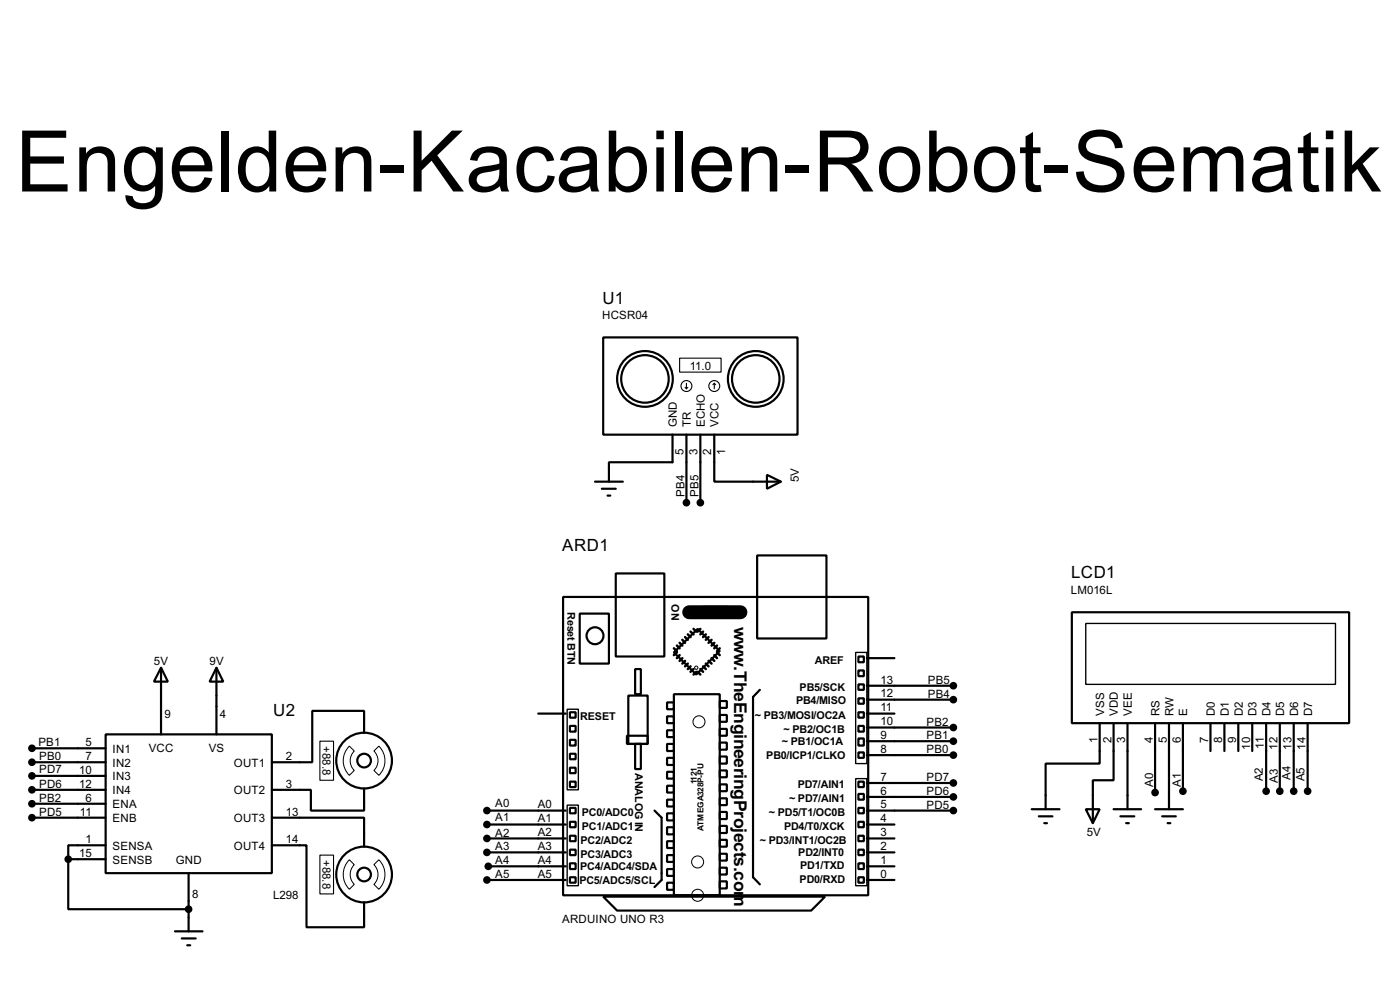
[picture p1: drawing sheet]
<svg xmlns="http://www.w3.org/2000/svg" width="256mm" height="180mm" viewBox="0 0 256 180" stroke-linecap="round" stroke-linejoin="round" font-family="sans-serif">
<g fill="none" stroke="#000" stroke-width=".4">
<path d="M110.5 61.8h35.6v17.8h-35.6zM123.2 79.6v5h-11.6v3.6M125.8 79.6v12.4M128.3 79.6v12.4M130.9 79.6v8.6h12.2M109 88.2h5.1M110.3 89.5h2.5M111.3 90.7h.5M140.5 86.9l2.6 1.3-2.6 1.3zM103.2 109.3h55.9v54.6h-55.9zM106.2 112.3h5.4v9.2h-5.4zM112.8 105h8.9v15.2h-8.9z"/>
<path d="M123.5 119.4l4.3-4.3 4.1 4.1-4.3 4.3zM128.8 111.1h4.6v2h-4.6zM138.7 101.7h12.7v15.2h-12.7zM196.4 112.1h50.8v20.3h-50.8zM5.9 137h13.5M5.9 139.5h13.5M19.4 134.4h30.4v25.4h-30.4zM29.5 122.2l1.3 2.6h-2.6zM29.5 122.2v12.2M39.7 122.2l1.2 2.6h-2.5zM39.7 122.2v12.2M66.7 134.2v-4.1h-9.5v9.4h-7.4"/>
<path d="M98.6 130.6h5.1M104.4 132.9h1.1v1h-1.1zM104.4 138h1.1v1h-1.1zM104.4 135.4h1.1v1.1h-1.1zM104.4 130.4h1.1v1h-1.1zM114.9 134.7h3.8v1.5h-3.8zM115.1 127.3h3.6v8.9h-3.6zM116.4 122.5h1v4.6h-1zM116.4 136.2h1v4.6h-1zM122.2 128.6h1.3v1.2h-1.3zM122.2 131.1h1.3v1.3h-1.3zM122.2 133.7h1.3v1.2h-1.3z"/>
<path d="M122.2 136.2h1.3v1.3h-1.3zM122.2 138.7h1.3v1.3h-1.3zM123.5 127.1h8.4v36.8h-8.4zM131.9 128.3h1.3v1.3h-1.3zM131.9 130.9h1.3v1.2h-1.3zM131.9 133.4h1.3v1.3h-1.3zM131.9 135.9h1.3v1.3h-1.3zM131.9 138.5h1.3v1.3h-1.3zM139.2 126.3l-1.2 1.3v33l1.2 1.3M157.3 120.2h1v1h-1zM157.3 125.3h1v1h-1zM157.3 127.8h1v1h-1z"/>
<path d="M157.3 130.4h1v1h-1zM157.3 132.9h1v1h-1zM157.3 135.2h1v1.3h-1zM157.3 122.7h1v1.1h-1zM157.3 137.7h1v1h-1zM158.8 133.2h15.9M158.8 135.7h15.9M158.8 138.2h15.9M158.8 128.1h15.9M158.8 125.5h15.9M158.8 130.6h5.1M158.8 120.5h5.1"/>
<path d="M201.5 132.4v7.4h-9.9v8.3M204 132.4v10.4h-3.8v7.9M206.6 132.4v15.7M211.6 132.4v12.7M214.2 132.4v15.7M216.7 132.4v12.4M221.8 132.4v5.1M224.3 132.4v5.1M226.9 132.4v5.1M229.4 132.4v5.1M232 132.4v12.4M234.5 132.4v12.4"/>
<path d="M237 132.4v12.4M239.6 132.4v12.4M5.9 147.1h13.5M5.9 142h13.5M5.9 144.6h13.5M5.9 149.7h13.5M12.5 157.3v9.1h22.1M12.5 157.3h6.9M19.4 154.7h-6.9v2.6M34.6 159.8v10.7M49.8 149.7h16.9v5.3M49.8 154.7h6.4v15h10.5v-4.5"/>
<path d="M66.7 144.3v4.1h-9.7v-3.8h-7.2M89.2 148.4h14.5M89.2 150.9h14.5M89.2 153.5h14.5M89.2 156h14.5M89.5 158.6h14.2M104.4 143.1h1.1v1h-1.1zM104.4 140.5h1.1v1h-1.1zM104.4 147.9h1.1v1h-1.1zM104.4 150.4h1.1v1h-1.1zM104.4 153h1.1v1h-1.1zM104.4 155.5h1.1v1h-1.1z"/>
<path d="M104.4 158h1.1v1.1h-1.1zM119.9 148.4l1.3 1.3v11.4l-1.3 1.3M122.2 141.3h1.3v1.2h-1.3zM122.2 143.8h1.3v1.3h-1.3zM122.2 146.4h1.3v1.2h-1.3zM122.2 148.9h1.3v1.3h-1.3zM122.2 151.4h1.3v1.3h-1.3zM122.2 154h1.3v1.2h-1.3zM122.2 156.5h1.3v1.3h-1.3zM122.2 159.1h1.3v1.2h-1.3zM131.9 141h1.3v1.3h-1.3zM131.9 143.6h1.3v1.2h-1.3z"/>
<path d="M131.9 146.1h1.3v1.3h-1.3zM131.9 148.6h1.3v1.3h-1.3zM131.9 151.2h1.3v1.3h-1.3zM131.9 153.7h1.3v1.3h-1.3zM131.9 156.3h1.3v1.2h-1.3zM131.9 158.8h1.3v1.3h-1.3zM157.3 143.1h1v1h-1zM157.3 145.3h1v1.1h-1zM157.3 147.9h1v1h-1zM157.3 150.4h1v1h-1zM157.3 153h1v1h-1zM157.3 155.5h1v1h-1z"/>
<path d="M157.3 158h1v1.1h-1zM158.8 148.4h15.9M158.8 150.9h5.1M158.8 153.5h5.1M158.8 156h5.1M158.8 158.6h5.1M158.8 145.9h15.9M158.8 143.3h15.9M189 148.1h5.1M190.3 149.4h2.5M191.3 150.7h.5M198.9 148.1h2.6l-1.3 2.6z"/>
<path d="M204 148.1h5.1M205.3 149.4h2.5M206.3 150.7h.5M211.6 148.1h5.1M212.9 149.4h2.5M213.9 150.7h.5M32.1 170.5h5M33.3 171.8h2.6M34.3 173h.6M89.2 161.1h14.5M104.4 160.6h1.1v1h-1.1zM110.5 164.1h40.7l-2.6 2.6h-35.5z"/>
<path d="M122.2 161.6h1.3v1.3h-1.3zM131.9 161.3h1.3v1.3h-1.3zM157.3 160.6h1v1h-1zM158.8 161.1h5.1"/>
<circle cx="118.1" cy="69.4" r="5.1"/>
<circle cx="118.1" cy="69.4" r="4.4"/>
<circle cx="138.4" cy="69.4" r="5.1"/>
<circle cx="138.4" cy="69.4" r="4.4"/>
<circle cx="109" cy="116.4" r="1.55"/>
<circle cx="66.7" cy="139.2" r="5.1"/>
<circle cx="66.7" cy="139.2" r="1.25"/>
<circle cx="66.7" cy="160.1" r="5.1"/>
<circle cx="66.7" cy="160.1" r="1.25"/>
</g>
<path d="M126.3 112.1h9.4" fill="none" stroke="#000" stroke-width="2.6"/>
<g fill="none" stroke="#000" stroke-width=".45">
<path d="M123.5 118.7l.5 .5M124 118.2l.5 .5M124 119.4l-.5 .5M124.5 117.7l.5 .5M124.5 119.9l-.5 .6M125 117.1l.5 .6M125.5 116.6l.5 .5M126 116.1l.5 .5M126.5 115.6l.6 .5M127.1 115.1l.5 .5M128.3 115.1l-.5 .5M128.8 115.6l-.5 .5"/>
<path d="M129.3 116.1l-.5 .5M129.8 116.6l-.5 .5M130.4 117.1l-.6 .6M130.9 119.9l.5 .6M130.9 117.7l-.5 .5M131.4 119.4l.5 .5M131.4 118.2l-.5 .5M131.9 118.7l-.5 .5M125 120.5l-.5 .5M125.5 121l-.5 .5M126 121.5l-.5 .5M126.5 122l-.5 .5"/>
<path d="M127.1 122.5l-.6 .5M127.6 123l-.5 .5M127.8 123l.5 .5M128.3 122.5l.5 .5M128.8 122l.5 .5M129.3 121.5l.5 .5M129.8 121l.6 .5M130.4 120.5l.5 .5"/>
</g>
<g fill="none" stroke="#000" stroke-width=".18">
<path d="M64 136.6l.9 .9a2.48 2.48 0 0 0 0 3.5l-.9 .9a3.7 3.7 0 0 1 0-5.3zM68.5 137.5l.9-.9a3.7 3.7 0 0 1 0 5.3l-.9-.9a2.48 2.48 0 0 0 0-3.5zM64 157.4l.9 .9a2.54 2.54 0 0 0 0 3.6l-.9 .9a3.8 3.8 0 0 1 0-5.4zM68.5 158.3l.9-.9a3.8 3.8 0 0 1 0 5.4l-.9-.9a2.54 2.54 0 0 0 0-3.6z"/>
<circle cx="127.5" cy="122.2" r=".3"/>
<circle cx="128" cy="132.1" r="1.1"/>
<circle cx="127.8" cy="157.8" r="1.1"/>
<circle cx="127.8" cy="163.9" r="1.1"/>
</g>
<path d="M156.8 119.4h2v20.4h-2zM198.9 114.1h45.8v11.2h-45.8zM103.9 129.8h2.1v14.8h-2.1zM103.9 147.4h2.1v14.7h-2.1zM156.8 142.5h2v19.6h-2z" fill="none" stroke="#000" stroke-width=".25"/>
<g fill="none" stroke="#000" stroke-width=".2">
<path d="M124.5 65.6h7.6v2.5h-7.6zM125.5 70.9l.3 .3M125.8 70.2v1M126 70.9l-.2 .3M130.9 70.2l-.3 .2M130.9 70.2l.2 .2M130.9 70.2v1M58.6 135.7h2.5v7.1h-2.5zM58.6 156.5h2.5v7.1h-2.5z"/>
<circle cx="125.7" cy="70.7" r="1"/>
<circle cx="130.8" cy="70.7" r="1"/>
</g>
<g fill="#000" stroke="#000" stroke-width=".4">
<circle cx="125.7" cy="92" r=".5"/>
<circle cx="128.3" cy="92" r=".5"/>
<circle cx="5.8" cy="139.5" r=".5"/>
<circle cx="5.8" cy="137" r=".5"/>
<circle cx="174.6" cy="128.1" r=".5"/>
<circle cx="174.6" cy="133.2" r=".5"/>
<circle cx="174.6" cy="125.5" r=".5"/>
<circle cx="174.6" cy="138.2" r=".5"/>
<circle cx="174.6" cy="135.7" r=".5"/>
<circle cx="5.8" cy="142" r=".5"/>
<circle cx="5.8" cy="149.7" r=".5"/>
<circle cx="5.8" cy="144.6" r=".5"/>
<circle cx="5.8" cy="147.1" r=".5"/>
<circle cx="12.5" cy="157.3" r=".5"/>
<circle cx="89.2" cy="156" r=".5"/>
<circle cx="89.2" cy="150.9" r=".5"/>
<circle cx="89.2" cy="153.5" r=".5"/>
<circle cx="89.2" cy="148.4" r=".5"/>
<circle cx="89.4" cy="158.6" r=".5"/>
<circle cx="174.6" cy="143.3" r=".5"/>
<circle cx="174.6" cy="145.9" r=".5"/>
<circle cx="174.6" cy="148.4" r=".5"/>
<circle cx="211.6" cy="145.1" r=".5"/>
<circle cx="216.7" cy="144.8" r=".5"/>
<circle cx="231.9" cy="144.8" r=".5"/>
<circle cx="234.4" cy="144.8" r=".5"/>
<circle cx="237" cy="144.8" r=".5"/>
<circle cx="239.5" cy="144.8" r=".5"/>
<circle cx="34.5" cy="166.4" r=".5"/>
<circle cx="89.2" cy="161.1" r=".5"/>
</g>
<text font-size="17.4" x="2.8" y="35.1">Engelden-Kacabilen-Robot-Sematik</text>
<g font-size="3.6">
<text x="134.5" y="114.7" transform="rotate(90 134.5 114.7)">w</text>
<text x="134.5" y="122" transform="rotate(90 134.5 122)">.TheEngineeringProjects.com</text>
</g>
<g font-size="3.5">
<text x="110.4" y="55.6">U1</text>
<text x="103" y="100.9">ARD1</text>
<text x="196.2" y="105.9">LCD1</text>
<text x="50.1" y="131.1">U2</text>
</g>
<g font-size="2.4">
<text x="110.3" y="58.5">HCSR04</text>
<text x="126.4" y="67.7">11.0</text>
<text x="124" y="78.2" transform="rotate(-90 124 78.2)">GND</text>
<text x="125.2" y="83.2" transform="rotate(-90 125.2 83.2)">5</text>
<text x="126.6" y="78.2" transform="rotate(-90 126.6 78.2)">TR</text>
<text x="127.8" y="83.2" transform="rotate(-90 127.8 83.2)">3</text>
<text x="129.1" y="78.2" transform="rotate(-90 129.1 78.2)">ECHO</text>
<text x="130.3" y="83.2" transform="rotate(-90 130.3 83.2)">2</text>
<text x="131.7" y="78.2" transform="rotate(-90 131.7 78.2)">VCC</text>
<text x="132.9" y="83.2" transform="rotate(-90 132.9 83.2)">1</text>
<text x="146.4" y="88.3" transform="rotate(-90 146.4 88.3)">5V</text>
<text x="125.4" y="90.9" transform="rotate(-90 125.4 90.9)">PB4</text>
<text x="128" y="90.9" transform="rotate(-90 128 90.9)">PB5</text>
<text x="196.2" y="108.8">LM016L</text>
<text x="28.2" y="121.8">5V</text>
<text x="38.4" y="121.8">9V</text>
<text x="161.3" y="125.1">13</text>
<text x="170" y="125.2">PB5</text>
<text x="30.2" y="131.5">9</text>
<text x="40.3" y="131.5">4</text>
<text x="161.3" y="130.2">11</text>
<text x="161.3" y="127.7">12</text>
<text x="170" y="127.7">PB4</text>
<text x="202.3" y="131.1" transform="rotate(-90 202.3 131.1)">VSS</text>
<text x="204.8" y="131.1" transform="rotate(-90 204.8 131.1)">VDD</text>
<text x="207.4" y="131.1" transform="rotate(-90 207.4 131.1)">VEE</text>
<text x="212.4" y="131.1" transform="rotate(-90 212.4 131.1)">RS</text>
<text x="215" y="131.1" transform="rotate(-90 215 131.1)">RW</text>
<text x="217.5" y="131.1" transform="rotate(-90 217.5 131.1)">E</text>
<text x="222.6" y="131.1" transform="rotate(-90 222.6 131.1)">D0</text>
<text x="225.1" y="131.1" transform="rotate(-90 225.1 131.1)">D1</text>
<text x="227.7" y="131.1" transform="rotate(-90 227.7 131.1)">D2</text>
<text x="230.2" y="131.1" transform="rotate(-90 230.2 131.1)">D3</text>
<text x="232.8" y="131.1" transform="rotate(-90 232.8 131.1)">D4</text>
<text x="235.3" y="131.1" transform="rotate(-90 235.3 131.1)">D5</text>
<text x="237.8" y="131.1" transform="rotate(-90 237.8 131.1)">D6</text>
<text x="240.4" y="131.1" transform="rotate(-90 240.4 131.1)">D7</text>
<text x="7" y="136.6">PB1</text>
<text x="15.7" y="136.6">5</text>
<text x="20.6" y="137.8">IN1</text>
<text x="27.2" y="137.7">VCC</text>
<text x="38.2" y="137.7">VS</text>
<text x="59.1" y="136.6" transform="rotate(90 59.1 136.6)">+88.8</text>
<text x="161.3" y="137.8">8</text>
<text x="161.3" y="135.3">9</text>
<text x="161.3" y="132.8">10</text>
<text x="169.7" y="132.8">PB2</text>
<text x="169.7" y="135.3">PB1</text>
<text x="169.7" y="137.9">PB0</text>
<text x="201.1" y="136.1" transform="rotate(-90 201.1 136.1)">1</text>
<text x="203.6" y="136.1" transform="rotate(-90 203.6 136.1)">2</text>
<text x="206.2" y="136.1" transform="rotate(-90 206.2 136.1)">3</text>
<text x="211.2" y="136.1" transform="rotate(-90 211.2 136.1)">4</text>
<text x="213.8" y="136.1" transform="rotate(-90 213.8 136.1)">5</text>
<text x="216.3" y="136.1" transform="rotate(-90 216.3 136.1)">6</text>
<text x="221.4" y="136.1" transform="rotate(-90 221.4 136.1)">7</text>
<text x="223.9" y="136.1" transform="rotate(-90 223.9 136.1)">8</text>
<text x="226.5" y="136.1" transform="rotate(-90 226.5 136.1)">9</text>
<text x="229" y="137.2" transform="rotate(-90 229 137.2)">10</text>
<text x="231.6" y="137.1" transform="rotate(-90 231.6 137.1)">11</text>
<text x="234.1" y="137.2" transform="rotate(-90 234.1 137.2)">12</text>
<text x="236.6" y="137.2" transform="rotate(-90 236.6 137.2)">13</text>
<text x="239.2" y="137.2" transform="rotate(-90 239.2 137.2)">14</text>
<text x="7.2" y="141.4">PD7</text>
<text x="7.2" y="139.2">PB0</text>
<text x="14.5" y="141.6">10</text>
<text x="15.7" y="139.1">7</text>
<text x="20.6" y="140.3">IN2</text>
<text x="20.6" y="142.8">IN3</text>
<text x="42.8" y="140.3">OUT1</text>
<text x="52.4" y="139.1">2</text>
<text x="161.3" y="142.9">7</text>
<text x="169.7" y="143">PD7</text>
<text x="231.4" y="143" transform="rotate(-90 231.4 143)">A2</text>
<text x="234.1" y="143.3" transform="rotate(-90 234.1 143.3)">A3</text>
<text x="236.4" y="142.8" transform="rotate(-90 236.4 142.8)">A4</text>
<text x="239" y="143" transform="rotate(-90 239 143)">A5</text>
<text x="7.2" y="146.8">PB2</text>
<text x="7.2" y="144.2">PD6</text>
<text x="7.2" y="149.3">PD5</text>
<text x="14.5" y="144.2">12</text>
<text x="14.7" y="149.3">11</text>
<text x="15.7" y="146.7">6</text>
<text x="20.6" y="147.9">ENA</text>
<text x="20.6" y="145.4">IN4</text>
<text x="42.8" y="145.4">OUT2</text>
<text x="52.4" y="144.2">3</text>
<text x="52.4" y="149.3">13</text>
<text x="90.7" y="147.8">A0</text>
<text x="98.5" y="148">A0</text>
<text x="161.3" y="148">5</text>
<text x="161.3" y="145.5">6</text>
<text x="169.7" y="145.5">PD6</text>
<text x="169.7" y="148">PD5</text>
<text x="211.3" y="144" transform="rotate(-90 211.3 144)">A0</text>
<text x="216.4" y="144" transform="rotate(-90 216.4 144)">A1</text>
<text x="15.7" y="154.3">1</text>
<text x="20.6" y="150.5">ENB</text>
<text x="20.6" y="155.5">SENSA</text>
<text x="42.8" y="150.5">OUT3</text>
<text x="42.8" y="155.5">OUT4</text>
<text x="52.4" y="154.3">14</text>
<text x="90.7" y="150.3">A1</text>
<text x="90.7" y="153.1">A2</text>
<text x="90.7" y="155.7">A3</text>
<text x="98.5" y="155.6">A3</text>
<text x="98.5" y="153.1">A2</text>
<text x="98.5" y="150.5">A1</text>
<text x="161.3" y="155.6">2</text>
<text x="161.3" y="153.1">3</text>
<text x="161.3" y="150.5">4</text>
<text x="199.1" y="153">5V</text>
<text x="14.5" y="156.9">15</text>
<text x="20.6" y="158.1">SENSB</text>
<text x="32.2" y="158.2">GND</text>
<text x="59.1" y="157.4" transform="rotate(90 59.1 157.4)">+88.8</text>
<text x="90.7" y="158.2">A4</text>
<text x="90.7" y="160.7">A5</text>
<text x="98.5" y="160.7">A5</text>
<text x="98.5" y="158.2">A4</text>
<text x="161.3" y="160.7">0</text>
<text x="161.3" y="158.2">1</text>
<text x="35.2" y="164.4">8</text>
<text x="50" y="164.6">L298</text>
<text x="103" y="168.9">ARDUINO UNO R3</text>
</g>
<g font-size="2.2">
<text x="104" y="112.1" transform="rotate(90 104 112.1)">Reset BTN</text>
<text x="123" y="110.6" transform="rotate(90 123 110.6)">ON</text>
<text x="149.3" y="121.5">AREF</text>
<text x="106.3" y="131.9">RESET</text>
<text x="138.3" y="131.6">~ PB3/MOSI/OC2A</text>
<text x="145.8" y="128.8">PB4/MISO</text>
<text x="146.5" y="126.5">PB5/SCK</text>
<text x="143.3" y="136.4">~ PB1/OC1A</text>
<text x="143.6" y="134.2">~ PB2/OC1B</text>
<text x="116.3" y="141.5" transform="rotate(90 116.3 141.5)">ANALOG IN</text>
<text x="140.4" y="139">PB0/ICP1/CLKO</text>
<text x="106.6" y="149.4">PC0/ADC0</text>
<text x="140.9" y="149.4">~ PD5/T1/OC0B</text>
<text x="144.6" y="146.9">~ PD7/AIN1</text>
<text x="146.1" y="144.3">PD7/AIN1</text>
<text x="106.3" y="154.5">PC2/ADC2</text>
<text x="106.6" y="151.9">PC1/ADC1</text>
<text x="139.2" y="154.5">~ PD3/INT1/OC2B</text>
<text x="143.6" y="151.9">PD4/T0/XCK</text>
<text x="106.1" y="161.8">PC5/ADC5/SCL</text>
<text x="106.3" y="159.3">PC4/ADC4/SDA</text>
<text x="106.3" y="157">PC3/ADC3</text>
<text x="146.2" y="156.8">PD2/INT0</text>
<text x="146.5" y="161.6">PD0/RXD</text>
<text x="146.6" y="159">PD1/TXD</text>
</g>
<g font-size="1.7">
<text x="127.7" y="143.6" transform="rotate(-90 127.7 143.6)">1121</text>
<text x="128.9" y="152" transform="rotate(-90 128.9 152)">ATMEGA328P-PU</text>
</g>
</svg>
